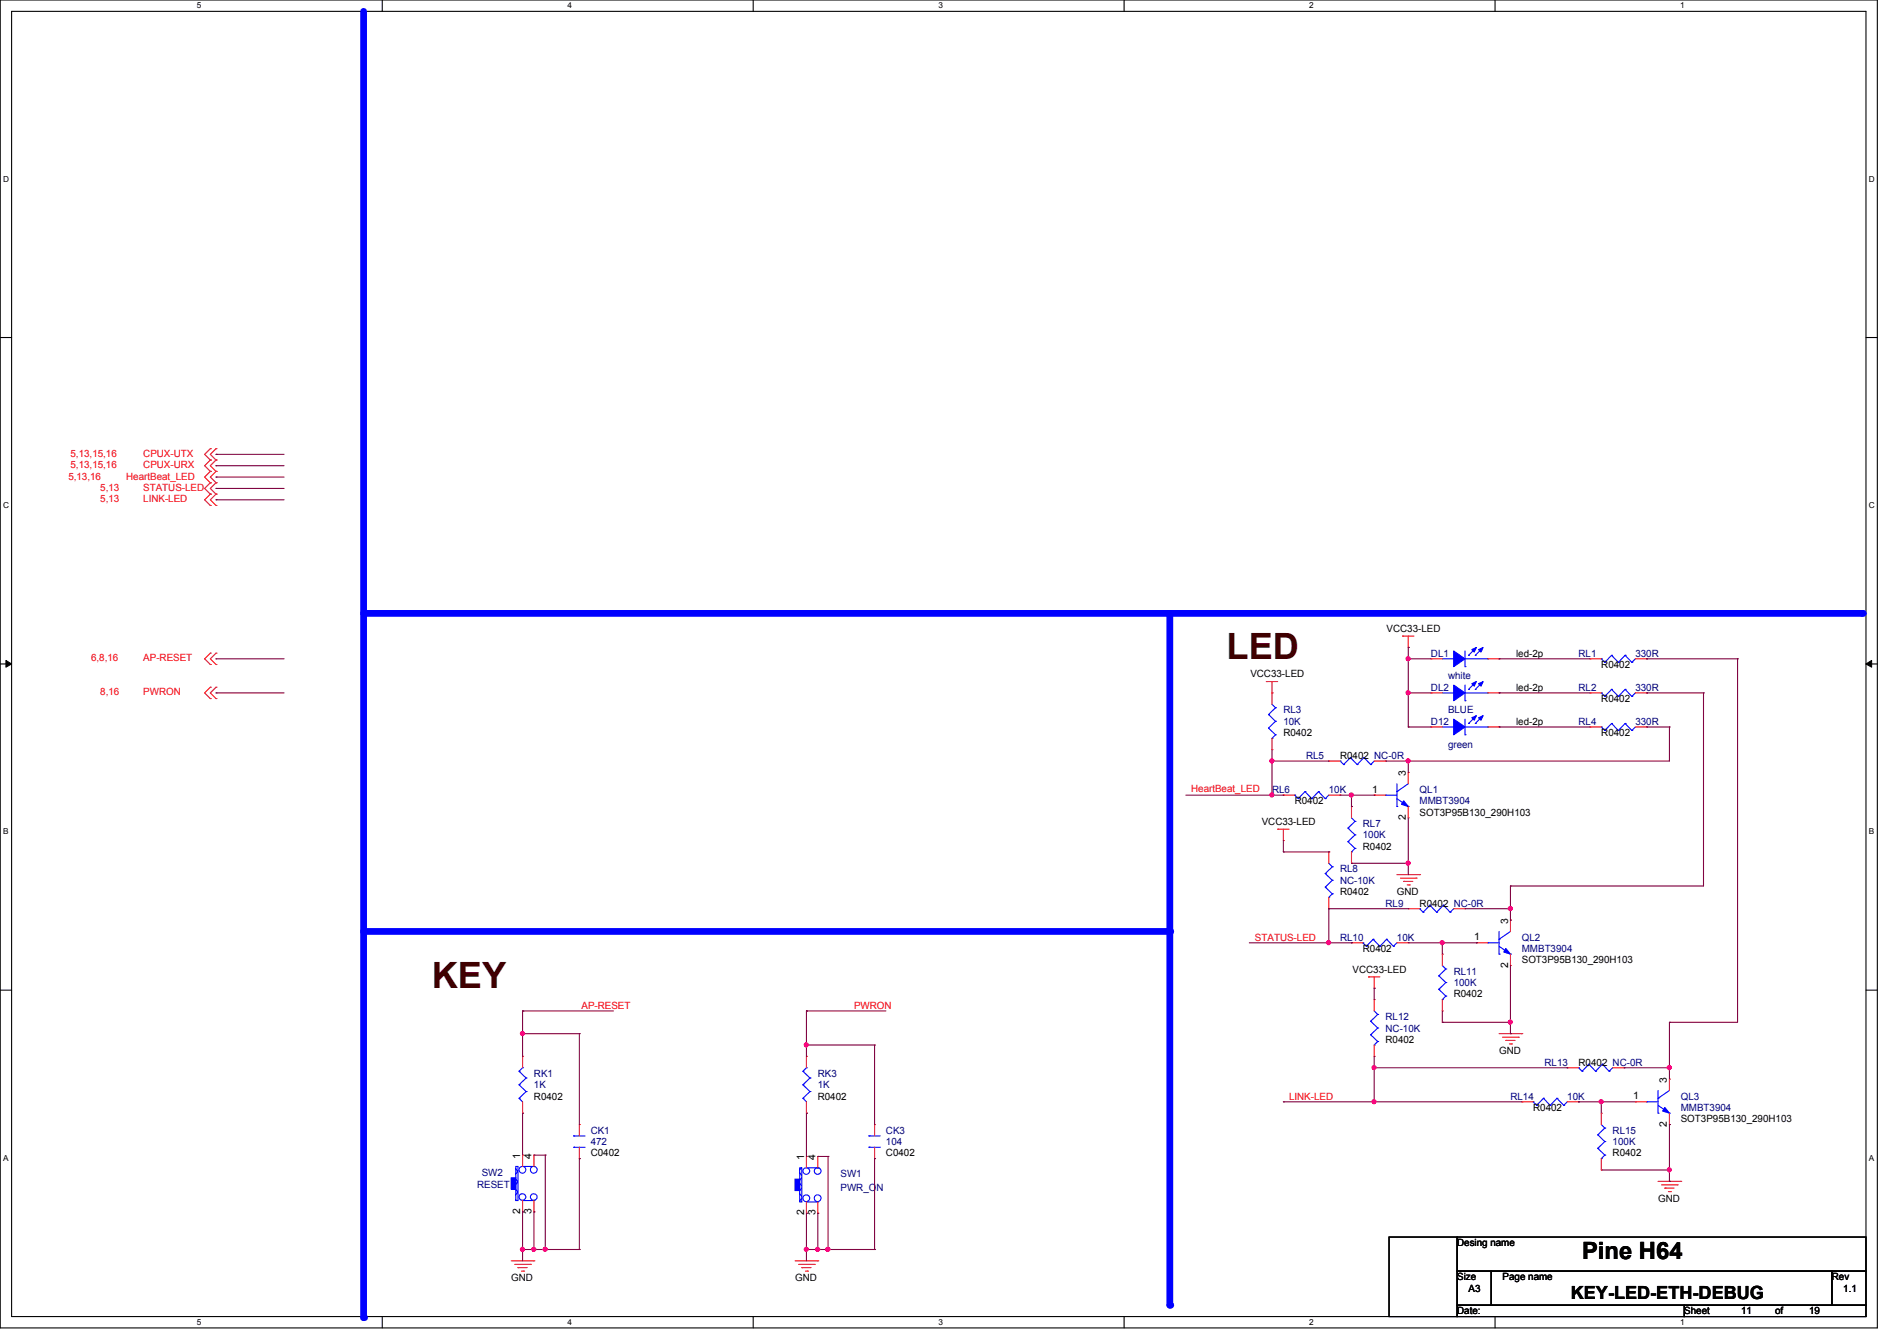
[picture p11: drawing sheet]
<svg xmlns="http://www.w3.org/2000/svg" width="297mm" height="210mm" viewBox="0 0 297 210" stroke-linecap="round" stroke-linejoin="round" font-family="sans-serif">
<path d="M0 0h294v207.9h-294zM1.8 1.8h290.4v204.3h-290.4z" fill="none" stroke="#000" stroke-width=".17"/>
<g fill="#fff">
<path d="M30.8 .2h.7v1.4h-.7z"/>
<path d="M30.8 206.2h.7v1.4h-.7z"/>
</g>
<path d="M59.9 0v1.8M59.9 206.1v1.8" fill="none" stroke="#000" stroke-width=".17"/>
<g fill="#fff">
<path d="M88.9 .2h.6v1.4h-.6z"/>
<path d="M88.9 206.2h.6v1.4h-.6z"/>
</g>
<path d="M117.9 0v1.8M117.9 206.1v1.8" fill="none" stroke="#000" stroke-width=".17"/>
<g fill="#fff">
<path d="M146.9 .2h.7v1.4h-.7z"/>
<path d="M146.9 206.2h.7v1.4h-.7z"/>
</g>
<path d="M176 0v1.8M176 206.1v1.8" fill="none" stroke="#000" stroke-width=".17"/>
<g fill="#fff">
<path d="M205 .2h.7v1.4h-.7z"/>
<path d="M205 206.2h.7v1.4h-.7z"/>
</g>
<path d="M234.1 0v1.8M234.1 206.1v1.8" fill="none" stroke="#000" stroke-width=".17"/>
<g fill="#fff">
<path d="M263.1 .2h.7v1.4h-.7z"/>
<path d="M263.1 206.2h.7v1.4h-.7z"/>
<path d="M.5 27.3h.9v1.4h-.9z"/>
<path d="M292.6 27.3h.9v1.4h-.9z"/>
<path d="M.5 78.4h.9v1.4h-.9z"/>
<path d="M292.6 78.4h.9v1.4h-.9z"/>
</g>
<path d="M0 52.8h1.8M292.2 52.8h1.8" fill="none" stroke="#000" stroke-width=".17"/>
<g fill="#fff">
<path d="M.5 129.5h.8v1.4h-.8z"/>
<path d="M292.6 129.5h.9v1.4h-.9z"/>
</g>
<path d="M0 103.9h1.8M292.2 103.9h1.8" fill="none" stroke="#000" stroke-width=".17"/>
<path d="M.9 103.4l.9 .5-.9 .5zM292.2 103.9l.9-.5v1z" fill="#000"/>
<path d="M.9 103.4l.9 .5-.9 .5zM292.2 103.9l.9-.5v1z" fill="none" stroke="#000" stroke-width=".16"/>
<g fill="#fff">
<path d="M.5 180.5h.8v1.4h-.8z"/>
<path d="M292.6 180.5h.9v1.4h-.9z"/>
</g>
<path d="M0 155h1.8M292.2 155h1.8" fill="none" stroke="#000" stroke-width=".17"/>
<path d="M56.9 1.8v204.4" fill="none" stroke="#00f" stroke-width="1.1"/>
<circle cx="56.9" cy="206.2" r=".53" fill="#00f"/>
<path d="M56.9 96h234.7" fill="none" stroke="#00f" stroke-width="1.1"/>
<circle cx="291.6" cy="96" r=".53" fill="#00f"/>
<path d="M183.2 96v108.3" fill="none" stroke="#00f" stroke-width="1.1"/>
<circle cx="183.2" cy="204.3" r=".53" fill="#00f"/>
<path d="M56.9 145.8h126.3" fill="none" stroke="#00f" stroke-width="1.1"/>
<circle cx="183.2" cy="145.8" r=".53" fill="#00f"/>
<g fill="none" stroke="#f00" stroke-width=".17">
<path d="M32.9 70.2h.1M32.9 72h.1M32.9 73.8h.1M32.9 75.6h.1M32.9 77.3h.1M32.9 79.1h.1M32.9 70.2l-.9 .9 .9 .9M32.9 72l-.9 .9 .9 .9M32.9 73.8l-.9 .9 .9 .9M32.9 75.6l-.9 .9 .9 .8M32.9 77.3l-.9 .9 .9 .9M33.8 70.2h.1"/>
<path d="M33.8 72h.1M33.8 73.8h.1M33.8 75.6h.1M33.8 77.3h.1M33.8 79.1h.1M33.8 70.2l-.9 .9 .9 .9M33.8 72l-.9 .9 .9 .9M33.8 73.8l-.9 .9 .9 .9M33.8 75.6l-.9 .9 .9 .8M33.8 77.3l-.9 .9 .9 .9M219.6 99.6h.1M219.6 99.6h1.8"/>
<path d="M220.5 99.6v1.7M32.9 102.2h.1M32.9 104h.1M32.9 107.6h.1M32.9 109.3h.1M32.9 102.2l-.9 .9 .9 .9M32.9 107.6l-.9 .9 .9 .8M33.8 102.2h.1M33.8 104h.1M33.8 107.6h.1M33.8 109.3h.1M33.8 102.2l-.9 .9 .9 .9"/>
<path d="M33.8 107.6l-.9 .9 .9 .8M198.3 106.7h.1M198.3 106.7h1.8M199.2 108.5h.1M199.2 106.7v1.8M220.5 101.3h.1M200.1 129.8h.1M200.1 129.8h1.7M201 131.6h.1M201 129.8v1.8M218.7 136.9h3.6M219.3 137.5h2.4"/>
<path d="M219.8 138h.1M219.8 138h1.4M220.3 138.5h.4M220.7 138.5h.1M221.7 137.5h.1M222.3 136.9h.1M214.3 152.9h.1M214.3 152.9h1.8M215.2 154.7h.1M215.2 152.9v1.8M234.7 161.8h3.6M235.3 162.3h2.4"/>
<path d="M235.8 162.9h.1M235.8 162.9h1.4M236.3 163.4h.4M236.7 163.4h.1M237.7 162.3h.1M238.3 161.8h.1M80 197.4h3.6M80.6 197.9h2.5M81.1 198.4h.1M81.1 198.4h1.4M81.7 199h.3M82 199h.1"/>
<path d="M83.1 197.9h.1M83.6 197.4h.1M124.5 197.4h3.6M125 197.9h2.5M125.6 198.4h.1M125.6 198.4h1.4M126.1 199h.3M126.4 199h.1M127.5 197.9h.1M128.1 197.4h.1M259.6 184.9h3.6M260.2 185.5h2.4"/>
<path d="M260.7 186h.1M260.7 186h1.4M261.2 186.5h.4M261.6 186.5h.1M262.6 185.5h.1M263.2 184.9h.1"/>
</g>
<path d="M217.5 193.6h10.7v12.5h-10.7zM228.2 193.6h64v5.4h-64zM228.2 199h5.3v5.3h-5.3zM233.5 199h53.3v5.3h-53.3zM286.8 199h5.4v5.3h-5.4zM228.2 204.3h35.5v1.8h-35.5zM263.7 204.3h28.5v1.8h-28.5z" fill="none" stroke="#000" stroke-width=".17"/>
<path d="M125.2 182.8h.4v5.3h-.4z" fill-rule="evenodd" fill="#fff"/>
<path d="M125.4 182.8v5.3" fill="none" stroke="#00f" stroke-width=".34"/>
<path d="M125.2 182.8h.4v5.3h-.4z" fill="none" stroke="#00f" stroke-width=".17"/>
<path d="M124.5 184.6h.7v1.8h-.7z" fill-rule="evenodd" fill="#00f"/>
<g fill="none" stroke="#00f" stroke-width=".17">
<path d="M198.6 111.8h.1M198.6 114h.1M198.6 111.8l1.1 1.1M198.6 114l1.1 1M199.2 115.6h.1M199.2 110.2l.5 .6M199.7 110.8h.1M199.7 112.9h.1M199.7 115h.1M199.7 110.8l-1.1 1M199.7 112.9l-1.1 1.1M199.7 115l-.5 .6"/>
<path d="M209.8 119.1h.1M209.8 119.1l.6 .6M210.4 119.7h.1M211.5 118.6h.1M211.5 118.6l1 1.1M211.5 118.6l-1.1 1.1M212.5 119.7h.1M213.6 118.6h.1M213.6 118.6l1 1.1M213.6 118.6l-1.1 1.1M214.6 119.7h.1M215.2 119.1l-.6 .6"/>
<path d="M250.7 108.5h.1M250.7 113.8h.1M250.7 108.5l.6 .5M250.7 113.8l.6 .5M251.3 109h.1M251.3 114.3h.1M252.3 107.9h.1M252.3 113.2h.1M252.3 107.9l1.1 1.1M252.3 107.9l-1 1.1M252.3 113.2l1.1 1.1M252.3 113.2l-1 1.1"/>
<path d="M253.4 109h.1M253.4 114.3h.1M254.5 107.9h.1M254.5 113.2h.1M254.5 107.9l1 1.1M254.5 107.9l-1.1 1.1M254.5 113.2l1 1.1M254.5 113.2l-1.1 1.1M255.5 109h.1M255.5 114.3h.1M256.1 113.8l-.6 .5M256.1 108.5l-.6 .5"/>
<path d="M217 124.5h.1M217 124.5h1.7M218.7 123.9h.1M218.7 126.2h.1M218.7 125l1.8 1.2M218.7 122.7v3.5M220.5 126.2h.1M220.5 122.7l-1.8 1.2M214.6 159.9h.1M214.6 159.9l1.1 1M215.2 158.2l.5 .6M215.7 158.8h.1"/>
<path d="M215.7 158.8l-1.1 1.1M222.3 142.2h.1M222.3 142.2l.5 .6M222.8 142.8h.1M223.9 141.7h.1M223.9 141.7l1.1 1.1M223.9 141.7l-1.1 1.1M225 142.8h.1M226 141.7h.1M226 141.7l1.1 1.1M226 141.7l-1 1.1M227.1 142.8h.1"/>
<path d="M227.6 142.2l-.5 .6M81.3 171.9h.1M81.3 169.8h.1M81.3 167.7h.1M81.3 171.9l.5 .6M81.3 169.8l1.1 1.1M81.3 167.7l1.1 1M81.8 167.1h.1M81.8 167.1l-.5 .6M82.4 170.9h.1M82.4 168.7h.1M82.4 170.9l-1.1 1"/>
<path d="M82.4 168.7l-1.1 1.1M125.7 171.9h.1M125.7 169.8h.1M125.7 167.7h.1M125.7 171.9l.6 .6M125.7 169.8l1.1 1.1M125.7 167.7l1.1 1M126.3 167.1h.1M126.3 167.1l-.6 .6M126.8 170.9h.1M126.8 168.7h.1M126.8 170.9l-1.1 1"/>
<path d="M126.8 168.7l-1.1 1.1M136.1 177.8h.1M136.1 179.6h.1M136.1 177.8h1.7M136.1 179.6h1.7M214.6 162h.1M214.6 162l1.1 1M215.2 163.6h.1M215.7 160.9h.1M215.7 163h.1M215.7 160.9l-1.1 1.1M215.7 163l-.5 .6"/>
<path d="M240.1 172.5h.1M240.1 172.5l.5 .5M240.6 173h.1M241.7 171.9h.1M241.7 171.9l1 1.1M241.7 171.9l-1.1 1.1M242.7 173h.1M243.8 171.9h.1M243.8 171.9l1.1 1.1M243.8 171.9l-1.1 1.1M244.9 173h.1M245.4 172.5l-.5 .5"/>
<path d="M124.5 184.6h.7v1.8h-.7zM126.3 182.8h1.8M126.3 188.1h1.8M128.1 182.8h.1M128.1 188.1h.1"/>
<circle cx="126.2" cy="187.6" r=".54"/>
<circle cx="126.3" cy="183.3" r=".52"/>
<circle cx="128" cy="187.6" r=".54"/>
<circle cx="128" cy="183.3" r=".52"/>
</g>
<g fill="none" stroke="#f00" stroke-width=".17">
<path d="M199.2 108.5h.1M199.2 117.3h.1M199.2 108.5v1.7M199.2 115.6v1.7M208.1 119.1h.1M208.1 119.1h1.7M215.2 119.1h1.8M217 119.1h.1M249 108.5h.1M249 113.8h.1M249 108.5h1.7M249 113.8h1.7"/>
<path d="M256.1 108.5h1.7M256.1 113.8h1.7M257.8 108.5h.1M257.8 113.8h.1M215.2 156.5h.1M215.2 156.5v1.7M220.5 142.2h.1M220.5 142.2h1.8M227.6 142.2h1.8M229.4 142.2h.1M81.8 174.2h.1M81.8 165.4h.1"/>
<path d="M81.8 165.4v1.7M81.8 172.5v1.7M126.3 174.2h.1M126.3 165.4h.1M126.3 165.4v1.7M126.3 172.5v1.7M136.9 176h.1M136.9 176v1.8M136.9 179.6v1.8M215.2 165.4h.1M215.2 163.6v1.8M238.3 172.5h.1"/>
<path d="M238.3 172.5h1.8M245.4 172.5h1.8M247.2 172.5h.1M126.3 189.9h.1M126.3 181h.1M126.3 181v1.8M126.3 188.1v1.8M128.1 181h.1M128.1 189.9h.1M128.1 181v1.8M128.1 188.1v1.8M136.9 181.4h.1"/>
</g>
<path d="M219.8 125.3l.7 .9-1-.3z" fill="#00f"/>
<g fill="none" stroke="#00f" stroke-width=".17">
<path d="M250.7 103.1h.1M250.7 103.1l.6 .6M251.3 103.7h.1M252.3 102.6h.1M252.3 102.6l1.1 1.1M252.3 102.6l-1 1.1M253.4 103.7h.1M254.5 102.6h.1M254.5 102.6l1 1.1M254.5 102.6l-1.1 1.1M255.5 103.7h.1M256.1 103.1l-.6 .6"/>
<path d="M207.5 136.7h.1M207.5 138.9h.1M207.5 136.7l1.1 1.1M207.5 138.9l1.1 1M208.1 135.1l.5 .6M208.6 135.7h.1M208.6 137.8h.1M208.6 139.9h.1M208.6 135.7l-1.1 1M208.6 137.8l-1.1 1.1M208.6 139.9l-.5 .6M211.1 129.6h.1"/>
<path d="M211.1 131.7h.1M211.1 129.6l1.1 1.1M211.1 131.7l1.1 1.1M211.6 133.3h.1M211.6 128l.6 .6M212.2 128.6h.1M212.2 130.7h.1M212.2 132.8h.1M212.2 128.6l-1.1 1M212.2 130.7l-1.1 1M212.2 132.8l-.6 .5M219.8 125.3l.7 .9-1-.3z"/>
<path d="M208.1 140.5h.1M213.4 147.6h.1M213.4 147.6l.5 .5M213.9 148.1h.1M215 147h.1M215 147l1.1 1.1M215 147l-1.1 1.1M216.1 148.1h.1M217.1 147h.1M217.1 147l1.1 1.1M217.1 147l-1 1.1M218.2 148.1h.1"/>
<path d="M218.7 147.6l-.5 .5M89.8 177.8h.1M89.8 179.6h.1M89.8 177.8h1.8M89.8 179.6h1.8M247.2 167.1h.1M247.2 167.1l.5 .6M247.7 167.7h.1M248.8 166.6h.1M248.8 166.6l1 1.1M248.8 166.6l-1.1 1.1M249.8 167.7h.1"/>
<path d="M250.9 166.6h.1M250.9 166.6l1.1 1.1M250.9 166.6l-1.1 1.1M252 167.7h.1M252.5 167.1l-.5 .6"/>
</g>
<g fill="none" stroke="#f00" stroke-width=".17">
<path d="M249 103.1h.1M249 103.1h1.7M256.1 103.1h1.7M257.8 103.1h.1M208.1 133.3h.1M208.1 133.3v1.8M211.6 126.2h.1M211.6 135.1h.1M211.6 126.2v1.8M211.6 133.3v1.8M215.2 124.5h.1M215.2 124.5h1.8"/>
<path d="M220.5 120.9h.1M220.5 128h.1M220.5 120.9v1.8M220.5 126.2v1.8M208.1 142.2h.1M208.1 140.5v1.7M211.6 147.6h.1M211.6 147.6h1.8M218.7 147.6h1.8M220.5 147.6h.1M90.7 176h.1M90.7 176v1.8"/>
<path d="M90.7 179.6v1.8M245.4 167.1h.1M245.4 167.1h1.8M252.5 167.1h1.8M254.3 167.1h.1M90.7 181.4h.1"/>
</g>
<path d="M80.8 182.6h.3v5.3h-.3z" fill-rule="evenodd" fill="#fff"/>
<path d="M80.9 182.6v5.3" fill="none" stroke="#00f" stroke-width=".34"/>
<path d="M80.8 182.6h.3v5.3h-.3z" fill="none" stroke="#00f" stroke-width=".17"/>
<path d="M80 184.4h.8v1.7h-.8z" fill-rule="evenodd" fill="#00f"/>
<g fill="none" stroke="#00f" stroke-width=".17">
<path d="M225.8 103.1h1.8M227.6 103.1h.1M229.4 104.4h.1M229.4 101.9v2.5M229.4 103.1h3.6M233 103.1h.1M80 184.4h.8v1.7h-.8zM81.8 182.6h1.8M81.8 187.9h1.8M83.6 182.6h.1M83.6 187.9h.1"/>
<circle cx="81.8" cy="183.1" r=".54"/>
<circle cx="81.8" cy="187.4" r=".52"/>
<circle cx="83.6" cy="183.1" r=".54"/>
<circle cx="83.6" cy="187.4" r=".52"/>
</g>
<path d="M81.8 189.7h.1M81.8 180.8h.1M81.8 180.8v1.8M81.8 187.9v1.8M83.6 180.8h.1M83.6 189.7h.1M83.6 180.8v1.8M83.6 187.9v1.8" fill="none" stroke="#f00" stroke-width=".17"/>
<path d="M227.6 101.9l1.8 1.2-1.8 1.3z" fill-rule="evenodd" fill="#00f"/>
<path d="M227.6 101.9l1.8 1.2-1.8 1.3z" fill="none" stroke="#00f" stroke-width=".17"/>
<path d="M231.5 101.7l.7-.4-.3 .8z" fill-rule="evenodd" fill="#00f"/>
<path d="M231.5 101.7l.7-.4-.3 .8z" fill="none" stroke="#00f" stroke-width=".17"/>
<path d="M230.5 101.7l.7-.4-.4 .8z" fill-rule="evenodd" fill="#00f"/>
<g fill="none" stroke="#00f" stroke-width=".17">
<path d="M225.8 108.5h1.8M227.6 108.5h.1M229.4 109.7h.1M229.4 107.2v2.5M229.4 108.5h3.6M230 102.6h.1M230.5 101.7l.7-.4-.4 .8zM231 102.6h.1M231 101.5l-1 1.1M232.1 101.5l-1.1 1.1M233 108.5h.1M250.2 177.6h.1"/>
<path d="M250.2 179.7h.1M250.2 177.6l1.1 1.1M250.2 179.7l1.1 1.1M250.7 176l.6 .6M251.3 176.6h.1M251.3 178.7h.1M251.3 176.6l-1.1 1M251.3 178.7l-1.1 1M250.7 181.4h.1M251.3 180.8h.1M251.3 180.8l-.6 .6"/>
</g>
<path d="M224.1 103.1h.1M224.1 103.1h1.7M233 103.1h1.7M234.7 103.1h.1M250.7 174.2h.1M250.7 174.2v1.8M250.7 183.1h.1M250.7 181.4v1.7" fill="none" stroke="#f00" stroke-width=".17"/>
<path d="M227.6 107.2l1.8 1.3-1.8 1.2z" fill-rule="evenodd" fill="#00f"/>
<path d="M227.6 107.2l1.8 1.3-1.8 1.2z" fill="none" stroke="#00f" stroke-width=".17"/>
<path d="M231.5 107l.7-.3-.3 .7z" fill-rule="evenodd" fill="#00f"/>
<path d="M231.5 107l.7-.3-.3 .7z" fill="none" stroke="#00f" stroke-width=".17"/>
<path d="M230.5 107l.7-.3-.4 .7z" fill-rule="evenodd" fill="#00f"/>
<g fill="none" stroke="#00f" stroke-width=".17">
<path d="M230 107.9h.1M230.5 107l.7-.3-.4 .7zM231 107.9h.1M231 106.8l-1 1.1M232.1 106.8l-1.1 1.1M233 147.6h.1M233 147.6h1.7M234.7 147h.1M234.7 149.4h.1M234.7 148.1l1.8 1.3M234.7 145.8v3.6M236.5 149.4h.1"/>
<path d="M236.5 145.8l-1.8 1.2"/>
</g>
<path d="M224.1 108.5h.1M224.1 108.5h1.7M233 108.5h1.7M234.7 108.5h.1" fill="none" stroke="#f00" stroke-width=".17"/>
<path d="M235.8 148.5l.7 .9-1-.4z" fill="#00f"/>
<g fill="none" stroke="#00f" stroke-width=".17">
<path d="M202.7 124.5h.1M202.7 124.5l.6 .5M203.3 125h.1M204.3 123.9h.1M204.3 123.9l1.1 1.1M204.3 123.9l-1 1.1M205.4 125h.1M206.5 123.9h.1M206.5 123.9l1 1.1M206.5 123.9l-1.1 1.1M207.5 125h.1M208.1 124.5l-.6 .5"/>
<path d="M225.3 152.7h.1M225.3 154.9h.1M225.3 152.7l1.1 1.1M225.3 154.9l1.1 1M225.8 156.5h.1M225.8 151.1l.6 .6M226.4 151.7h.1M226.4 153.8h.1M226.4 155.9h.1M226.4 151.7l-1.1 1M226.4 153.8l-1.1 1.1M226.4 155.9l-.6 .6"/>
<path d="M235.8 148.5l.7 .9-1-.4zM257.8 172.5h.1M257.8 172.5h1.8M259.6 171.9h.1M259.6 174.2h.1M259.6 173l1.8 1.2M259.6 170.7v3.5M261.4 174.2h.1M261.4 170.7l-1.8 1.2"/>
</g>
<g fill="none" stroke="#f00" stroke-width=".17">
<path d="M201 124.5h.1M201 124.5h1.7M208.1 124.5h1.7M209.8 124.5h.1M225.8 149.4h.1M225.8 158.2h.1M225.8 149.4v1.7M225.8 156.5v1.7M231.2 147.6h.1M231.2 147.6h1.8M236.5 144h.1M236.5 151.1h.1"/>
<path d="M236.5 144v1.8M236.5 149.4v1.7"/>
</g>
<path d="M260.7 173.4l.7 .8-1.1-.3z" fill="#00f"/>
<path d="M225.8 113.8h1.8M227.6 113.8h.1M229.4 115h.1M229.4 112.6v2.4M229.4 113.8h3.6M233 113.8h.1M260.7 173.4l.7 .8-1.1-.3z" fill="none" stroke="#00f" stroke-width=".17"/>
<path d="M256.1 172.5h.1M256.1 172.5h1.7M261.4 168.9h.1M261.4 176h.1M261.4 168.9v1.8M261.4 174.2v1.8" fill="none" stroke="#f00" stroke-width=".17"/>
<path d="M227.6 112.6l1.8 1.2-1.8 1.2z" fill-rule="evenodd" fill="#00f"/>
<path d="M227.6 112.6l1.8 1.2-1.8 1.2z" fill="none" stroke="#00f" stroke-width=".17"/>
<path d="M231.5 112.4l.7-.4-.3 .7z" fill-rule="evenodd" fill="#00f"/>
<path d="M231.5 112.4l.7-.4-.3 .7z" fill="none" stroke="#00f" stroke-width=".17"/>
<path d="M230.5 112.4l.7-.4-.4 .7z" fill-rule="evenodd" fill="#00f"/>
<path d="M230 113.2h.1M230.5 112.4l.7-.4-.4 .7zM231 113.2h.1M231 112.2l-1 1M232.1 112.2l-1.1 1" fill="none" stroke="#00f" stroke-width=".17"/>
<path d="M224.1 113.8h.1M224.1 113.8h1.7M233 113.8h1.7M234.7 113.8h.1" fill="none" stroke="#f00" stroke-width=".17"/>
<g fill="none" stroke="#7f003f" stroke-width=".17">
<path d="M220.5 101.3h.1M220.5 108.5h.1M220.5 101.3v1.8M220.5 108.5h3.6M234.7 108.5h.1M234.7 103.1h.1M234.7 108.5h14.3M234.7 103.1h14.3M257.8 103.1h.1M257.8 108.5h.1M257.8 108.5h8.9M257.8 103.1h14.3"/>
<path d="M266.7 108.5h.1M266.7 108.5v30.2M272.1 103.1h.1M272.1 103.1v56.9M236.5 138.7v3.5M236.5 142.2h.1M126.3 189.9h.1M126.3 189.9v5.7"/>
</g>
<circle cx="236.5" cy="142.2" r=".32" fill="#f0f"/>
<circle cx="236.5" cy="142.2" r=".32" fill="none" stroke="#f0f" stroke-width=".17"/>
<path d="M236.5 138.7h.1M236.5 138.7h30.2M236.5 151.1v8.9M236.5 160h.1M261.4 167.1h.1M261.4 160h.1M261.4 160v7.1M261.4 160h10.7" fill="none" stroke="#7f003f" stroke-width=".17"/>
<circle cx="236.5" cy="160" r=".32" fill="#f0f"/>
<circle cx="236.5" cy="160" r=".32" fill="none" stroke="#f0f" stroke-width=".17"/>
<path d="M220.5 147.6h5.3M225.8 147.6h.1M261.4 176h.1M261.4 176v7.1" fill="none" stroke="#7f003f" stroke-width=".17"/>
<circle cx="225.8" cy="147.5" r=".32" fill="#f0f"/>
<circle cx="225.8" cy="147.5" r=".32" fill="none" stroke="#f0f" stroke-width=".17"/>
<g fill="none" stroke="#7f003f" stroke-width=".17">
<path d="M225.8 147.6h.1M225.8 147.6v1.8M225.8 158.2v1.8M225.8 147.6h5.4M231.2 147.6h.1M225.8 160h.1M225.8 160h10.7M236.5 160h.1M236.5 161.8h.1M236.5 160v1.8M247.2 172.5h.1M247.2 172.5h8.9"/>
<path d="M250.7 172.5h.1M250.7 172.5v1.7"/>
</g>
<circle cx="250.7" cy="172.4" r=".32" fill="#f0f"/>
<circle cx="250.7" cy="172.4" r=".32" fill="none" stroke="#f0f" stroke-width=".17"/>
<path d="M250.7 183.1h10.7M261.4 183.1h.1M261.4 184.9h.1M261.4 183.1v1.8" fill="none" stroke="#7f003f" stroke-width=".17"/>
<circle cx="261.4" cy="183.1" r=".32" fill="#f0f"/>
<circle cx="261.4" cy="183.1" r=".32" fill="none" stroke="#f0f" stroke-width=".17"/>
<path d="M185.7 124.5h13.5M199.2 124.5h.1M195.6 147.6h12.5M208.1 147.6h.1" fill="none" stroke="#7f003f" stroke-width=".17"/>
<circle cx="208" cy="147.5" r=".32" fill="#f0f"/>
<circle cx="208" cy="147.5" r=".32" fill="none" stroke="#f0f" stroke-width=".17"/>
<g fill="none" stroke="#7f003f" stroke-width=".17">
<path d="M81.8 158.2h.1M81.8 158.2h14.3M81.8 158.2v3.6M126.3 158.2h.1M126.3 158.2h12.4M126.3 158.2v5.4M81.8 174.2h.1M81.8 161.8h.1M81.8 174.2v6.6M81.8 161.8h8.9M126.3 174.2h.1M126.3 174.2v6.8"/>
<path d="M201 172.5h.1M201 172.5h14.2M81.8 189.7h.1M81.8 189.7v5.9"/>
</g>
<circle cx="81.8" cy="161.8" r=".32" fill="#f0f"/>
<circle cx="81.8" cy="161.8" r=".32" fill="none" stroke="#f0f" stroke-width=".17"/>
<path d="M81.8 161.8h.1M81.8 161.8v3.6M90.7 161.8h.1M90.7 161.8v14.2M81.8 195.6h.1M81.8 195.6v1.8M81.8 195.6h1.8M83.6 195.6h.1M90.7 181.4h.1M90.7 181.4v14.2" fill="none" stroke="#7f003f" stroke-width=".17"/>
<circle cx="81.8" cy="195.6" r=".32" fill="#f0f"/>
<circle cx="81.8" cy="195.6" r=".32" fill="none" stroke="#f0f" stroke-width=".17"/>
<path d="M126.3 163.6h.1M126.3 163.6h10.6M136.9 163.6h.1M136.9 163.6v12.4" fill="none" stroke="#7f003f" stroke-width=".17"/>
<circle cx="126.3" cy="163.5" r=".32" fill="#f0f"/>
<circle cx="126.3" cy="163.5" r=".32" fill="none" stroke="#f0f" stroke-width=".17"/>
<path d="M126.3 163.6h.1M126.3 163.6v1.8M126.3 195.6h.1M126.3 195.6v1.8M126.3 195.6h1.8M128.1 195.6h.1M136.9 181.4h.1M136.9 181.4v14.2" fill="none" stroke="#7f003f" stroke-width=".17"/>
<circle cx="126.3" cy="195.6" r=".32" fill="#f0f"/>
<circle cx="126.3" cy="195.6" r=".32" fill="none" stroke="#f0f" stroke-width=".17"/>
<g fill="none" stroke="#7f003f" stroke-width=".17">
<path d="M201 133.3h.1M201 131.6v1.7M201 133.3h7.1M208.1 133.3h.1M208.1 142.2h.1M208.1 147.6h.1M208.1 142.2h12.4M208.1 142.2v5.4M208.1 147.6h3.5M211.6 147.6h.1M215.2 154.7h.1M215.2 154.7v1.8"/>
<path d="M229.4 142.2h7.1M236.5 142.2h.1M236.5 144h.1M236.5 142.2v1.8M254.3 167.1h.1M254.3 167.1h7.1"/>
</g>
<circle cx="261.4" cy="167.1" r=".32" fill="#f0f"/>
<circle cx="261.4" cy="167.1" r=".32" fill="none" stroke="#f0f" stroke-width=".17"/>
<path d="M215.2 167.1h30.2M245.4 167.1h.1M261.4 167.1h.1M261.4 167.1v1.8" fill="none" stroke="#7f003f" stroke-width=".17"/>
<circle cx="215.2" cy="167.1" r=".32" fill="#f0f"/>
<circle cx="215.2" cy="167.1" r=".32" fill="none" stroke="#f0f" stroke-width=".17"/>
<path d="M215.2 167.1h.1M215.2 172.5h.1M215.2 165.4v1.7M215.2 172.5h23.1" fill="none" stroke="#7f003f" stroke-width=".17"/>
<circle cx="215.2" cy="172.4" r=".32" fill="#f0f"/>
<circle cx="215.2" cy="172.4" r=".32" fill="none" stroke="#f0f" stroke-width=".17"/>
<path d="M220.5 103.1h.1M220.5 108.5h.1M220.5 103.1h3.6M220.5 103.1v5.4M215.2 172.5h.1M215.2 167.1v5.4" fill="none" stroke="#7f003f" stroke-width=".17"/>
<circle cx="220.5" cy="103.1" r=".32" fill="#f0f"/>
<circle cx="220.5" cy="103.1" r=".32" fill="none" stroke="#f0f" stroke-width=".17"/>
<circle cx="220.5" cy="108.4" r=".32" fill="#f0f"/>
<circle cx="220.5" cy="108.4" r=".32" fill="none" stroke="#f0f" stroke-width=".17"/>
<g fill="none" stroke="#7f003f" stroke-width=".17">
<path d="M33.8 71.1h.1M33.8 72.9h.1M33.8 74.7h.1M33.8 76.5h.1M33.8 78.2h.1M33.8 71.1h10.7M33.8 72.9h10.7M33.8 74.7h10.7M33.8 76.5h10.7M33.8 78.2h10.7M33.8 103.1h.1M33.8 108.5h.1"/>
<path d="M33.8 103.1h10.7M33.8 108.5h10.7M128.1 189.9h.1M128.1 189.9v5.7h1.6M129.7 195.6h.1"/>
</g>
<circle cx="128" cy="195.6" r=".32" fill="#f0f"/>
<circle cx="128" cy="195.6" r=".32" fill="none" stroke="#f0f" stroke-width=".17"/>
<path d="M128.1 181h1.6M129.7 181h.1M129.7 195.6h.1M129.7 181v14.6" fill="none" stroke="#7f003f" stroke-width=".17"/>
<circle cx="129.6" cy="195.6" r=".33" fill="#f0f"/>
<circle cx="129.6" cy="195.6" r=".33" fill="none" stroke="#f0f" stroke-width=".17"/>
<path d="M83.6 189.7h.1M83.6 189.7v5.9M129.7 195.6h7.2M136.9 195.6h.1" fill="none" stroke="#7f003f" stroke-width=".17"/>
<circle cx="83.6" cy="195.6" r=".32" fill="#f0f"/>
<circle cx="83.6" cy="195.6" r=".32" fill="none" stroke="#f0f" stroke-width=".17"/>
<path d="M83.6 195.6h1.8M83.6 180.8h1.8M85.4 195.6h.1M85.4 180.8h.1M85.4 180.8v14.8" fill="none" stroke="#7f003f" stroke-width=".17"/>
<circle cx="85.4" cy="195.6" r=".32" fill="#f0f"/>
<circle cx="85.4" cy="195.6" r=".32" fill="none" stroke="#f0f" stroke-width=".17"/>
<g fill="none" stroke="#7f003f" stroke-width=".17">
<path d="M220.5 113.8h.1M220.5 108.5h.1M220.5 119.1h.1M220.5 113.8h3.6M220.5 108.5v5.3M234.7 113.8h.1M234.7 113.8h14.3M257.8 113.8h.1M257.8 113.8h3.6M261.4 113.8h.1M261.4 113.8v5.3h-40.9M85.4 195.6h5.3"/>
<path d="M90.7 195.6h.1"/>
</g>
<circle cx="220.5" cy="119.1" r=".32" fill="#f0f"/>
<circle cx="220.5" cy="119.1" r=".32" fill="none" stroke="#f0f" stroke-width=".17"/>
<path d="M220.5 119.1h.1M220.5 119.1v1.8M220.5 135.1h.1M220.5 128v7.1" fill="none" stroke="#7f003f" stroke-width=".17"/>
<circle cx="220.5" cy="135.1" r=".32" fill="#f0f"/>
<circle cx="220.5" cy="135.1" r=".32" fill="none" stroke="#f0f" stroke-width=".17"/>
<path d="M209.8 124.5h1.8M211.6 124.5h.1" fill="none" stroke="#7f003f" stroke-width=".17"/>
<circle cx="211.6" cy="124.4" r=".32" fill="#f0f"/>
<circle cx="211.6" cy="124.4" r=".32" fill="none" stroke="#f0f" stroke-width=".17"/>
<path d="M199.2 119.1h.1M199.2 119.1h8.9M199.2 119.1v5.4M217 119.1h3.5M220.5 119.1h.1M199.2 124.5h.1M211.6 126.2h.1M211.6 135.1h.1M211.6 135.1h8.9M215.2 124.5h.1M215.2 124.5h-3.6v1.7" fill="none" stroke="#7f003f" stroke-width=".17"/>
<circle cx="199.2" cy="124.4" r=".32" fill="#f0f"/>
<circle cx="199.2" cy="124.4" r=".32" fill="none" stroke="#f0f" stroke-width=".17"/>
<path d="M199.2 119.1h.1M199.2 117.3v1.8M199.2 124.5h1.8M201 124.5h.1" fill="none" stroke="#7f003f" stroke-width=".17"/>
<circle cx="199.2" cy="119.1" r=".32" fill="#f0f"/>
<circle cx="199.2" cy="119.1" r=".32" fill="none" stroke="#f0f" stroke-width=".17"/>
<path d="M220.5 135.1h.1M220.5 135.1v1.8" fill="none" stroke="#7f003f" stroke-width=".17"/>
<circle cx="236.5" cy="142.2" r=".32" fill="#f0f"/>
<circle cx="236.5" cy="142.2" r=".32" fill="none" stroke="#f0f" stroke-width=".17"/>
<circle cx="236.5" cy="160" r=".32" fill="#f0f"/>
<circle cx="236.5" cy="160" r=".32" fill="none" stroke="#f0f" stroke-width=".17"/>
<circle cx="225.8" cy="147.5" r=".32" fill="#f0f"/>
<circle cx="225.8" cy="147.5" r=".32" fill="none" stroke="#f0f" stroke-width=".17"/>
<circle cx="250.7" cy="172.4" r=".32" fill="#f0f"/>
<circle cx="250.7" cy="172.4" r=".32" fill="none" stroke="#f0f" stroke-width=".17"/>
<circle cx="261.4" cy="183.1" r=".32" fill="#f0f"/>
<circle cx="261.4" cy="183.1" r=".32" fill="none" stroke="#f0f" stroke-width=".17"/>
<circle cx="208" cy="147.5" r=".32" fill="#f0f"/>
<circle cx="208" cy="147.5" r=".32" fill="none" stroke="#f0f" stroke-width=".17"/>
<circle cx="81.8" cy="161.8" r=".32" fill="#f0f"/>
<circle cx="81.8" cy="161.8" r=".32" fill="none" stroke="#f0f" stroke-width=".17"/>
<circle cx="81.8" cy="195.6" r=".32" fill="#f0f"/>
<circle cx="81.8" cy="195.6" r=".32" fill="none" stroke="#f0f" stroke-width=".17"/>
<circle cx="126.3" cy="163.5" r=".32" fill="#f0f"/>
<circle cx="126.3" cy="163.5" r=".32" fill="none" stroke="#f0f" stroke-width=".17"/>
<circle cx="126.3" cy="195.6" r=".32" fill="#f0f"/>
<circle cx="126.3" cy="195.6" r=".32" fill="none" stroke="#f0f" stroke-width=".17"/>
<circle cx="261.4" cy="167.1" r=".32" fill="#f0f"/>
<circle cx="261.4" cy="167.1" r=".32" fill="none" stroke="#f0f" stroke-width=".17"/>
<circle cx="215.2" cy="167.1" r=".32" fill="#f0f"/>
<circle cx="215.2" cy="167.1" r=".32" fill="none" stroke="#f0f" stroke-width=".17"/>
<circle cx="215.2" cy="172.4" r=".32" fill="#f0f"/>
<circle cx="215.2" cy="172.4" r=".32" fill="none" stroke="#f0f" stroke-width=".17"/>
<circle cx="220.5" cy="103.1" r=".32" fill="#f0f"/>
<circle cx="220.5" cy="103.1" r=".32" fill="none" stroke="#f0f" stroke-width=".17"/>
<circle cx="220.5" cy="108.4" r=".32" fill="#f0f"/>
<circle cx="220.5" cy="108.4" r=".32" fill="none" stroke="#f0f" stroke-width=".17"/>
<circle cx="128" cy="195.6" r=".32" fill="#f0f"/>
<circle cx="128" cy="195.6" r=".32" fill="none" stroke="#f0f" stroke-width=".17"/>
<circle cx="129.6" cy="195.6" r=".33" fill="#f0f"/>
<circle cx="129.6" cy="195.6" r=".33" fill="none" stroke="#f0f" stroke-width=".17"/>
<circle cx="83.6" cy="195.6" r=".32" fill="#f0f"/>
<circle cx="83.6" cy="195.6" r=".32" fill="none" stroke="#f0f" stroke-width=".17"/>
<circle cx="85.4" cy="195.6" r=".32" fill="#f0f"/>
<circle cx="85.4" cy="195.6" r=".32" fill="none" stroke="#f0f" stroke-width=".17"/>
<circle cx="220.5" cy="119.1" r=".32" fill="#f0f"/>
<circle cx="220.5" cy="119.1" r=".32" fill="none" stroke="#f0f" stroke-width=".17"/>
<circle cx="220.5" cy="135.1" r=".32" fill="#f0f"/>
<circle cx="220.5" cy="135.1" r=".32" fill="none" stroke="#f0f" stroke-width=".17"/>
<circle cx="211.6" cy="124.4" r=".32" fill="#f0f"/>
<circle cx="211.6" cy="124.4" r=".32" fill="none" stroke="#f0f" stroke-width=".17"/>
<circle cx="199.2" cy="124.4" r=".32" fill="#f0f"/>
<circle cx="199.2" cy="124.4" r=".32" fill="none" stroke="#f0f" stroke-width=".17"/>
<circle cx="199.2" cy="119.1" r=".32" fill="#f0f"/>
<circle cx="199.2" cy="119.1" r=".32" fill="none" stroke="#f0f" stroke-width=".17"/>
<g font-size="5.7" fill="#3f0000">
<text x="192.1" y="103.1">LED</text>
<text x="67.6" y="154.6">KEY</text>
</g>
<text font-size="3.7" x="247.7" y="197.1">Pine H64</text>
<text font-size="2.8" x="246" y="203.4">KEY-LED-ETH-DEBUG</text>
<g font-size="1.6" fill="#f00">
<text x="11" y="71.5">5,13,15,16</text>
<text x="22.4" y="71.5">CPUX-UTX</text>
<text x="10.7" y="75.1">5,13,16</text>
<text x="11" y="73.3">5,13,15,16</text>
<text x="15.7" y="76.8">5,13</text>
<text x="19.8" y="75.1">HeartBeat_LED</text>
<text x="22.4" y="73.3">CPUX-URX</text>
<text x="22.4" y="76.8">STATUS-LED</text>
<text x="15.7" y="78.6">5,13</text>
<text x="22.4" y="78.6">LINK-LED</text>
<text x="14.3" y="103.5">6,8,16</text>
<text x="22.4" y="103.5">AP-RESET</text>
<text x="15.7" y="108.8">8,16</text>
<text x="22.4" y="108.8">PWRON</text>
<text x="186.5" y="123.9">HeartBeat_LED</text>
<text x="196.5" y="147.2">STATUS-LED</text>
<text x="91.1" y="157.9">AP-RESET</text>
<text x="133.7" y="157.9">PWRON</text>
<text x="201.8" y="172.1">LINK-LED</text>
</g>
<g font-size="1.6">
<text x="217.1" y="98.9">VCC33-LED</text>
<text x="195.8" y="106">VCC33-LED</text>
<text x="237.4" y="102.8">led-2p</text>
<text x="250.7" y="104.6">R0402</text>
<text x="237.4" y="108.1">led-2p</text>
<text x="237.4" y="113.5">led-2p</text>
<text x="250.7" y="109.9">R0402</text>
<text x="201" y="115.2">R0402</text>
<text x="209.8" y="118.8">R0402 NC-0R</text>
<text x="250.7" y="115.2">R0402</text>
<text x="202.7" y="125.9">R0402</text>
<text x="214.8" y="124.1">1</text>
<text x="220.1" y="121.5" transform="rotate(-90 220.1 121.5)">3</text>
<text x="197.6" y="129.1">VCC33-LED</text>
<text x="220.1" y="128.4" transform="rotate(-90 220.1 128.4)">2</text>
<text x="222.3" y="127.7">SOT3P95B130_290H103</text>
<text x="213.4" y="133">R0402</text>
<text x="209.8" y="140.1">R0402</text>
<text x="218.7" y="140.1">GND</text>
<text x="222.3" y="141.9">R0402 NC-0R</text>
<text x="213.4" y="149">R0402</text>
<text x="230.8" y="147.2">1</text>
<text x="236.1" y="144.6" transform="rotate(-90 236.1 144.6)">3</text>
<text x="211.8" y="152.2">VCC33-LED</text>
<text x="236.1" y="151.5" transform="rotate(-90 236.1 151.5)">2</text>
<text x="238.3" y="150.8">SOT3P95B130_290H103</text>
<text x="227.6" y="156.1">R0402</text>
<text x="217" y="163.2">R0402</text>
<text x="234.7" y="165">GND</text>
<text x="247.2" y="166.8">R0402 NC-0R</text>
<text x="83.6" y="172.1">R0402</text>
<text x="128.1" y="172.1">R0402</text>
<text x="240.1" y="173.9">R0402</text>
<text x="255.7" y="172.1">1</text>
<text x="261" y="169.5" transform="rotate(-90 261 169.5)">3</text>
<text x="261" y="176.4" transform="rotate(-90 261 176.4)">2</text>
<text x="263.2" y="175.7">SOT3P95B130_290H103</text>
<text x="81.4" y="181.4" transform="rotate(-90 81.4 181.4)">1</text>
<text x="83.2" y="181.4" transform="rotate(-90 83.2 181.4)">4</text>
<text x="92.5" y="181">C0402</text>
<text x="125.9" y="181.6" transform="rotate(-90 125.9 181.6)">1</text>
<text x="127.7" y="181.6" transform="rotate(-90 127.7 181.6)">4</text>
<text x="138.7" y="181">C0402</text>
<text x="252.5" y="181">R0402</text>
<text x="81.4" y="190" transform="rotate(-90 81.4 190)">2</text>
<text x="83.2" y="190" transform="rotate(-90 83.2 190)">3</text>
<text x="125.9" y="190.2" transform="rotate(-90 125.9 190.2)">2</text>
<text x="127.7" y="190.2" transform="rotate(-90 127.7 190.2)">3</text>
<text x="259.6" y="188.1">GND</text>
<text x="228.2" y="195.1">Desing name</text>
<text x="80" y="200.6">GND</text>
<text x="124.5" y="200.6">GND</text>
<text x="228.2" y="200.4">Size</text>
<text x="230" y="202.2">A3</text>
<text x="235.3" y="200.4">Page name</text>
<text x="286.8" y="200.4">Rev</text>
<text x="288.6" y="202.2">1.1</text>
<text x="228.2" y="205.7">Date:</text>
<text x="263.7" y="205.7">Sheet</text>
<text x="272.6" y="205.7">11</text>
<text x="278" y="205.7">of</text>
<text x="283.3" y="205.7">19</text>
</g>
<g font-size="1.6" fill="#00007f">
<text x="224.1" y="102.8">DL1</text>
<text x="226.7" y="106.3">white</text>
<text x="247.2" y="102.8">RL1</text>
<text x="256.1" y="102.8">330R</text>
<text x="201" y="111.7">RL3</text>
<text x="201" y="113.5">10K</text>
<text x="224.1" y="108.1">DL2</text>
<text x="224.1" y="113.5">D12</text>
<text x="226.7" y="111.7">BLUE</text>
<text x="247.2" y="108.1">RL2</text>
<text x="247.2" y="113.5">RL4</text>
<text x="256.1" y="108.1">330R</text>
<text x="256.1" y="113.5">330R</text>
<text x="204.5" y="118.8">RL5</text>
<text x="226.7" y="117">green</text>
<text x="199.2" y="124.1">RL6</text>
<text x="208.1" y="124.1">10K</text>
<text x="222.3" y="124.1">QL1</text>
<text x="222.3" y="125.9">MMBT3904</text>
<text x="213.4" y="129.5">RL7</text>
<text x="213.4" y="131.2">100K</text>
<text x="209.8" y="136.6">RL8</text>
<text x="209.8" y="138.3">NC-10K</text>
<text x="217" y="141.9">RL9</text>
<text x="209.8" y="147.2">RL10</text>
<text x="218.7" y="147.2">10K</text>
<text x="238.3" y="147.2">QL2</text>
<text x="238.3" y="149">MMBT3904</text>
<text x="227.6" y="152.6">RL11</text>
<text x="227.6" y="154.3">100K</text>
<text x="217" y="159.7">RL12</text>
<text x="217" y="161.5">NC-10K</text>
<text x="241.8" y="166.8">RL13</text>
<text x="83.6" y="168.6">RK1</text>
<text x="83.6" y="170.3">1K</text>
<text x="128.1" y="168.6">RK3</text>
<text x="128.1" y="170.3">1K</text>
<text x="236.5" y="172.1">RL14</text>
<text x="245.4" y="172.1">10K</text>
<text x="263.2" y="172.1">QL3</text>
<text x="263.2" y="173.9">MMBT3904</text>
<text x="92.5" y="177.5">CK1</text>
<text x="92.5" y="179.2">472</text>
<text x="138.7" y="177.5">CK3</text>
<text x="138.7" y="179.2">104</text>
<text x="252.5" y="177.5">RL15</text>
<text x="252.5" y="179.2">100K</text>
<text x="75.4" y="184">SW2</text>
<text x="131.6" y="184.2">SW1</text>
<text x="74.7" y="186">RESET</text>
<text x="131.6" y="186.4">PWR_ON</text>
</g>
<g font-size="1.3">
<text x="30.8" y="1.3">5</text>
<text x="88.9" y="1.3">4</text>
<text x="146.9" y="1.3">3</text>
<text x="205" y="1.3">2</text>
<text x="263.1" y="1.3">1</text>
<text x=".5" y="28.4">D</text>
<text x="292.6" y="28.4">D</text>
<text x=".5" y="79.5">C</text>
<text x="292.6" y="79.5">C</text>
<text x=".5" y="130.6">B</text>
<text x="292.6" y="130.6">B</text>
<text x=".5" y="181.7">A</text>
<text x="292.6" y="181.7">A</text>
<text x="30.8" y="207.4">5</text>
<text x="88.9" y="207.4">4</text>
<text x="146.9" y="207.4">3</text>
<text x="205" y="207.4">2</text>
<text x="263.1" y="207.4">1</text>
</g>
</svg>
